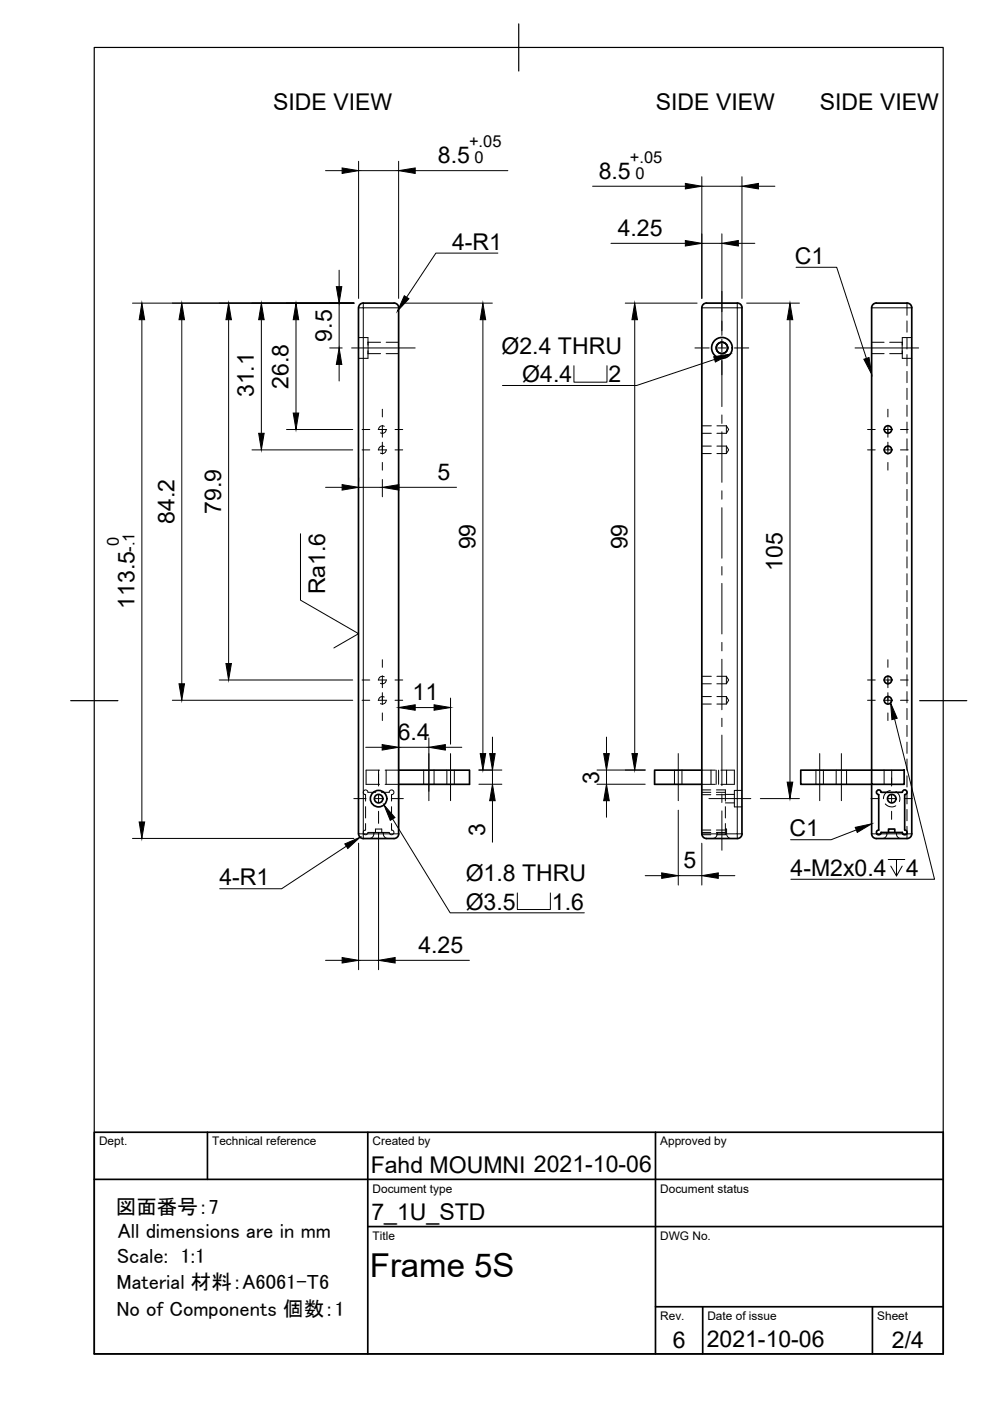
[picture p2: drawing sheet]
<svg xmlns="http://www.w3.org/2000/svg" width="210mm" height="297mm" viewBox="0 0 210 297" stroke-linecap="round" stroke-linejoin="round" font-family="sans-serif">
<!-- layer: Hidden -->
<g fill="none" stroke="#000" stroke-width=".21">
<path d="M76 71.6h2v1.6M78 74.4v1.6h-2M78 72.5v.1M78 72.6v2.4M78 75h2.7M78 72.6h2.7M78 75h.1M81.9 75h2.6M81.9 72.6h2.6M184.8 75h2.7M184.8 72.6h2.7M188.6 75h2.7"/>
<path d="M188.6 72.6h2.7M191.3 72.6v2.4M191.3 75h.1M191.3 74.4v1.6h2M191.3 72.5v.1M193.3 71.6h-2v1.6M81.5 94.7a.8 .8 0 0 0-1.2 .7M81.5 90.4a.8 .8 0 0 0-1.2 .7M81.9 95.4a.8 .8 0 0 1-1.2 .7M81.9 91.1a.8 .8 0 0 1-1.2 .7M148.8 96.2h2M148.8 94.6h2"/>
<path d="M148.8 91.9h2M148.8 90.3h2M152 94.6h2M152 90.3h2M154 94.6v1.6M154 90.3v1.6M154 94.6l.5 .8-.5 .8h-2M154 90.3l.5 .8-.5 .8h-2M81.5 143.5a.8 .8 0 0 0-1.2 .7M81.5 147.8a.8 .8 0 0 0-1.2 .7M81.9 144.2a.8 .8 0 0 1-1.2 .7M81.9 148.5a.8 .8 0 0 1-1.2 .7"/>
<path d="M148.8 145h2M148.8 143.4h2M148.8 149.3h2M148.8 147.7h2M152 143.4h2M152 147.7h2M154 143.4v1.6M154 147.7v1.6M154 143.4l.5 .8-.5 .8h-2M154 147.7l.5 .8-.5 .8h-2M77.5 174.6v1.4a.5 .5 0 0 0-.5 .5 .5 .5 0 0 0 .5 .5 .5 .5 0 0 0 .5-.5h1.6v-.7h1.3v.7h1.6a.5 .5 0 0 0 .5 .5 .5 .5 0 0 0 .5-.5 .5 .5 0 0 0-.5-.5v-1.4M77.5 171v2.4"/>
<path d="M79.3 176.5a1.05 1.05 0 0 1-1 1.3M79.6 176.5h1.3M79.7 168h-1.7a.5 .5 0 0 0-.5-.5 .5 .5 0 0 0-.5 .5 .5 .5 0 0 0 .5 .5v1.3M80.3 163.3v3M80.5 163.3h-2.9v3h2.9M80.9 168h1.6a.5 .5 0 0 1 .5-.5 .5 .5 0 0 1 .5 .5 .5 .5 0 0 1-.5 .5v1.3M81.3 176.5a1.05 1.05 0 0 0 1 1.3M81.7 166.3h2.8M81.7 163.3h2.8M81.9 163.3v3M83 171v2.4M89.8 163.3v3"/>
<path d="M92 163.3v3M94.7 163.3v3M96.3 163.3v3M143 163.3v3M144.6 163.3v3M148.8 168h1.9M148.8 168.5h1.9M148.8 176h1.9M148.8 176.5h1.9M148.8 166.3h2.9M148.8 163.3h2.9M148.8 167.5h1.9"/>
<path d="M148.8 177h1.9M150.7 163.3v3M151.8 163.3v3M151.9 167.5h1.9v1M151.9 168h1.9M151.9 168.5h1.9M151.9 176h1.9M151.9 176.5h1.9M152.1 176.5a1.05 1.05 0 0 1-1.1 1.3M152.4 163.3v3M152.8 163.3h2.9v3h-2.9M153.8 176v1h-1.9"/>
<path d="M153.8 175.8h.3v1a1 1 0 0 0 .9 1M153.8 168.5v1.3M153.8 171v2.4M153.8 174.6v1.4M153.8 168.4h1.9M153.8 170.2h1.9M154.1 163.3v3M157.3 167.6h-1.6v3.5h1.6M173 163.3v3M174.6 163.3v3M177.3 163.3v3M179.5 163.3v3"/>
<path d="M187.5 163.3v3M187.7 170.4a1.73 1.73 0 0 0 2.2 .4M188 176.5a1.05 1.05 0 0 1-1 1.3M188.8 167.6a1.73 1.73 0 0 0-1.5 1.7M189.1 163.3v3M189.9 167.8a1.75 1.75 0 0 1 .8 2.1M190.1 176.5a1.05 1.05 0 0 0 1 1.3"/>
</g>
<!-- layer: Visible -->
<g fill="none" stroke="#000" stroke-width=".36">
<path d="M76.3 64.5l.7-.2 6.5-.1a1.01 1.01 0 0 1 1 1.1v111.5a1.01 1.01 0 0 1-1 1h-6.5a1.04 1.04 0 0 1-1-1v-111.5zM149.1 64.5l.7-.2 6.5-.1a.97 .97 0 0 1 1 1.1v111.5a1.01 1.01 0 0 1-1 1h-6.5a1.01 1.01 0 0 1-1-1v-111.5zM185.1 64.5l.7-.2 6.5-.1a1.01 1.01 0 0 1 1 1.1v111.5a1.01 1.01 0 0 1-1 1h-6.5a1.01 1.01 0 0 1-1-1v-10.5h-15v-3h15v-98zM84.5 163.3h15v3h-15M148.8 163.3h-10v3h10M184.8 163.3h6.9v3h-6.9zM185.9 176.8l.3 .2 .5-.2M186.3 168.5v7.5l-.4 .3v.5M188.4 176.5v-.7h1.3v.7M191.3 176.5h-4.5l-.1 .3M191.3 168h-4.5a.5 .5 0 0 0-.5-.5 .5 .5 0 0 0-.5 .5 .5 .5 0 0 0 .5 .5M191.3 168a.5 .5 0 0 1 .5-.5 .5 .5 0 0 1 .5 .5 .5 .5 0 0 1-.5 .5"/>
<path d="M191.8 168.5v7.5a.5 .5 0 0 1 .5 .5 .5 .5 0 0 1-.4 .5l-.4-.1-.2-.4"/>
<circle cx="153.1" cy="73.8" r="2.2"/>
<circle cx="153.1" cy="73.8" r="1.22"/>
<circle cx="153.1" cy="73.8" r="1.2"/>
<circle cx="188.3" cy="95.4" r=".79"/>
<circle cx="188.3" cy="91.1" r=".79"/>
<circle cx="188.3" cy="144.2" r=".79"/>
<circle cx="188.3" cy="148.5" r=".79"/>
<circle cx="80.3" cy="169.3" r="1.75"/>
<circle cx="80.3" cy="169.3" r=".9"/>
<circle cx="189.1" cy="169.3" r=".9"/>
</g>
<!-- layer: Visible Narrow -->
<path d="M77 64.3v1h-1M84.5 65.3h-7.5v111.5h7.5M148.8 65.3h7.5M156.3 65.3v111.5h-7.5M156.3 64.3v1M156.3 65.3h1M184.8 65.3h8.5M76 176.8h1v1M157.3 176.8h-1v1M184.8 176.8h1.1M186.7 176.8h4.7M192.2 176.8h1.1" fill="none" stroke="#000" stroke-width=".21"/>
<!-- layer: Hidden Narrow -->
<g fill="none" stroke="#000" stroke-width=".21">
<path d="M192.3 64.3v2.6M192.3 68v2.4M192.3 71.6v2.4M192.3 75.2v2.4M192.3 78.7v2.4M192.3 82.3v2.4M192.3 85.9v2.4M192.3 89.5v2.3M192.3 93v2.4M192.3 96.6v2.4M192.3 100.2v2.4M192.3 103.8v2.3"/>
<path d="M192.3 107.3v2.4M192.3 110.9v2.4M192.3 114.5v2.4M192.3 118.1v2.3M192.3 121.6v2.4M192.3 125.2v2.4M192.3 128.8v2.4M192.3 132.3v2.4M192.3 135.9v2.4M192.3 139.5v2.4M192.3 143.1v2.3M192.3 146.6v2.4"/>
<path d="M192.3 150.2v2.4M192.3 153.8v2.4M192.3 157.3v2.4M185.9 176.8h.8M191.4 176.8h.8M192.3 175.2v2.6M192.3 160.9v2.4M192.3 164.5v2.4M192.3 168.1v2.3M192.3 171.6v2.4"/>
</g>
<!-- layer: Border -->
<path d="M20 10.1h180v276.9h-180zM110 5.1v10M15 148.6h10M195 148.6h10" fill="none" stroke="#000" stroke-width=".25"/>
<!-- layer: TitleBlock -->
<path d="M20 240.1h180v46.9h-180zM20 250h180M44 240.1v9.9M78 240.1v46.9M139 240.1v46.9M78 260.1h122M139 277.1h61M149 277.1v9.9M185 277.1v9.9" fill="none" stroke="#000" stroke-width=".36"/>
<!-- layer: Center Lines -->
<g fill="none" stroke="#000" stroke-width=".21">
<path d="M74.5 73.8h13.5M147.3 73.8h3.1M152.2 73.8h1.7M153.1 61.8v9.3M153.1 71.9v2.8M153.1 75.5v10.7M155.7 73.8h3M181.3 73.8h13.5M76.8 91.1h1.6M76.8 95.4h1.6M80.2 91.1h1.8M80.2 95.4h1.8"/>
<path d="M81.1 86.8v1.6M81.1 90.2v2.5M81.1 93.8v2.5M81.1 98.1v1.6M83.8 91.1h1.6M83.8 95.4h1.6M153.1 88v1.8M153.1 91.6v10.7M183.9 91.1h1.7M183.9 95.4h1.7M187.3 91.1h1.8M187.3 95.4h1.8"/>
<path d="M188.3 86.8v1.6M188.3 90.2v2.5M188.3 93.8v2.5M188.3 98.1v1.6M190.9 91.1h1.7M190.9 95.4h1.7M153.1 104.1v1.7M153.1 107.6v10.7M81.1 139.9v1.6M153.1 120.1v1.8M153.1 123.7v10.7M153.1 136.2v1.8"/>
<path d="M153.1 139.8v10.7M188.3 139.9v1.6M76.8 144.2h1.6M76.8 148.5h1.6M80.2 144.2h1.8M80.2 148.5h1.8M81.1 143.3v2.5M81.1 146.9v2.5M81.1 151.2v1.6M83.8 144.2h1.6M83.8 148.5h1.6M90.9 159.8v10"/>
<path d="M95.5 159.8v10M143.8 159.8v10M153.1 152.3v1.8M153.1 155.9v10.7M173.8 159.8v10M178.4 159.8v10M183.9 144.2h1.7M183.9 148.5h1.7M187.3 144.2h1.8M187.3 148.5h1.8M188.3 143.3v2.5M188.3 146.9v2.5"/>
<path d="M188.3 151.2v1.6M190.9 144.2h1.7M190.9 148.5h1.7M75 169.3h2.6M79.4 169.3h1.8M80.3 164.1v2.6M80.3 168.4v1.8M80.3 172v2.6M83 169.3h2.5M150.3 169.3h8.9M153.1 168.3v1.8M153.1 171.9v8.4"/>
<path d="M184.7 169.3h1.7M188.2 169.3h1.7M189 164.9v1.8M189 168.4v1.8M189 172v1.7M191.7 169.3h1.7"/>
</g>
<!-- layer: Dimensions -->
<g fill="none" stroke="#000" stroke-width=".21">
<path d="M69 36.2h3.5M76 34.2v29.1M76 36.2h8.5M84.5 34.2v29.1M88 36.2h19.7M125.6 39.5h19.7M148.8 37.5v25.8M148.8 39.5h8.5M157.3 37.5v25.8M160.8 39.5h3.5M71.9 57.3v3.5M129.5 51.6h15.8"/>
<path d="M148.8 51.6h4.3M153.1 49.6v16.5M156.5 51.6h3.5M28.1 64.3h46.9M30.1 67.8v106.5M38.5 67.8v77.2M48.5 67.8v72.9M55.4 67.8v24.1M62.8 67.8v19.8M69.9 73.8h2.7M71.9 64.3v9.5M71.9 77.3v3.5"/>
<path d="M85.5 64.3h18.9M102.4 67.8v92M132.6 64.3h15.2M134.6 67.8v92M158.3 64.3h11.2M167.5 67.8v98M53.4 95.4h21.4M60.7 91.1h14.1M69 103.3h3.5M76 101.3v.8M76 103.3h5.1M81.1 101.7v3.6"/>
<path d="M84.6 103.3h12.2M36.5 148.5h38.3M46.5 144.2h28.3M77.5 158.4h3.5M84.5 156.4v18.4M84.5 158.4h6.4M88 150h4M90.9 156.4v11.4M94.4 158.4h3.5M95.5 148v9.8M104.4 156.3v3.5M128.6 156.3v3.5"/>
<path d="M28.1 177.8h46.9M76 178.8v26.8M80.3 176.6v29M101.5 163.3h4.9M101.5 166.3h4.9M104.4 163.3v3M104.4 169.8v8.8M126.6 163.3h10.2M126.6 166.3h10.2M128.6 163.3v3M128.6 169.8v3.5M143.8 171.8v15.8"/>
<path d="M148.8 178.8v8.8M161.2 169.3h8.3M136.8 185.7h3.5M143.8 185.7h5M152.3 185.7h3.5M69 203.6h3.5M76 203.6h4.3M83.8 203.6h15.7"/>
</g>
<g fill="#000" stroke="#000" stroke-width=".21">
<path d="M72.5 35.6l3.5 .6-3.5 .6zM84.5 36.2l3.5-.6v1.2zM145.3 38.9l3.5 .6-3.5 .6zM157.3 39.5l3.5-.6v1.2zM145.3 51l3.5 .6-3.5 .6zM153.1 51.6l3.4-.6v1.2zM30.1 64.3l.6 3.5h-1.2zM38.5 64.3l.6 3.5h-1.1zM48.5 64.3l.6 3.5h-1.2zM55.4 64.3l.6 3.5h-1.2zM62.8 64.3l.5 3.5h-1.1zM71.3 60.8h1.2l-.6 3.5z"/>
<path d="M71.9 73.8l.6 3.5h-1.2zM102.4 64.3l.6 3.5h-1.2zM134.6 64.3l.5 3.5h-1.1zM167.5 64.3l.6 3.5h-1.2zM54.8 91.9h1.2l-.6 3.5zM62.2 87.6h1.1l-.5 3.5zM72.5 102.8l3.5 .5-3.5 .6zM81.1 103.3l3.5-.5v1.1zM38 145h1.1l-.6 3.5zM47.9 140.7h1.2l-.6 3.5zM81 157.9l3.5 .5-3.5 .6zM84.5 150l3.5-.6v1.2z"/>
<path d="M92 149.4l3.5 .6-3.5 .6zM90.9 158.4l3.5-.5v1.1zM101.8 159.8h1.2l-.6 3.5zM103.8 159.8h1.2l-.6 3.5zM128 159.8h1.2l-.6 3.5zM134 159.8h1.1l-.5 3.5zM29.5 174.3h1.2l-.6 3.5zM104.4 166.3l.6 3.5h-1.2zM128.6 166.3l.6 3.5h-1.2zM166.9 165.8h1.2l-.6 3.5zM140.3 185.1l3.5 .6-3.5 .5zM148.8 185.7l3.5-.6v1.1z"/>
<path d="M72.5 203l3.5 .6-3.5 .6zM80.3 203.6l3.5-.6v1.2z"/>
</g>
<!-- layer: Annotations -->
<g fill="none" stroke="#000" stroke-width=".21">
<path d="M105.6 53.7h-13.2l-6.2 9.3M168.8 56.7h8.6l6.3 19.3M121.7 77.5v3.5h7v-3.5M151.5 76.2l-16.5 5.5h-28.5M63.7 113.2v14l12.3 7.2-5.2 3M189.7 152.4l8.4 34h-30.4M73.4 179.4l-13.7 9h-13.1M83.2 173.6l12.2 19.9h28.5M181.5 176l-5.3 2h-8.6M109.7 189.3v3.5h7v-3.5M188.3 182.2h3.5M190.1 182.2v3.5l-1.2-2.1"/>
<path d="M191.3 183.6l-1.2 2.1"/>
</g>
<path d="M85.7 62.7l1 .6-2.4 2.6zM151.3 75.6l3.5-.5-3.1 1.7zM183.2 76.2l1.1-.4 .5 3.5zM188.8 149l1.4 3.3-1.1 .3zM73.1 178.9l3.2-1.4-2.6 2.4zM81.4 170.7l2.3 2.6-1 .6zM181.3 175.4l3.5-.7-3 1.8z" fill="#000" stroke="#000" stroke-width=".21"/>
<text font-size="7" x="78.4" y="270.6">Frame 5S</text>
<g font-size="4.9">
<text x="57.9" y="23.3">SIDE VIEW</text>
<text x="139" y="23.3">SIDE VIEW</text>
<text x="173.8" y="23.3">SIDE VIEW</text>
<text x="92.8" y="34.6">8.5</text>
<text x="126.9" y="37.9">8.5</text>
<text x="95.9" y="53">4-R1</text>
<text x="131" y="50">4.25</text>
<text x="168.5" y="56">C1</text>
<text x="70.3" y="72.4" transform="rotate(-90 70.3 72.4)">9.5</text>
<text x="106.3" y="75.1">Ø2.4 THRU</text>
<text x="61.2" y="82.4" transform="rotate(-90 61.2 82.4)">26.8</text>
<text x="110.7" y="81">Ø4.4</text>
<text x="129" y="81">2</text>
<text x="53.8" y="84.2" transform="rotate(-90 53.8 84.2)">31.1</text>
<text x="92.8" y="101.8">5</text>
<text x="37" y="111.1" transform="rotate(-90 37 111.1)">84.2</text>
<text x="46.9" y="109" transform="rotate(-90 46.9 109)">79.9</text>
<text x="100.8" y="116.5" transform="rotate(-90 100.8 116.5)">99</text>
<text x="133" y="116.5" transform="rotate(-90 133 116.5)">99</text>
<text x="69" y="126" transform="rotate(-90 69 126)">Ra1.6</text>
<text x="165.9" y="121" transform="rotate(-90 165.9 121)">105</text>
<text x="28.5" y="129.1" transform="rotate(-90 28.5 129.1)">113.5</text>
<text x="87.5" y="148.5">11</text>
<text x="84.3" y="156.9">6.4</text>
<text x="127" y="166.1" transform="rotate(-90 127 166.1)">3</text>
<text x="102.8" y="177.3" transform="rotate(-90 102.8 177.3)">3</text>
<text x="167.4" y="177.3">C1</text>
<text x="144.9" y="184.1">5</text>
<text x="167.6" y="185.7">4-M2x0.4</text>
<text x="192.2" y="185.7">4</text>
<text x="46.5" y="187.7">4-R1</text>
<text x="98.7" y="186.9">Ø1.8 THRU</text>
<text x="98.7" y="192.8">Ø3.5</text>
<text x="117" y="192.8">1.6</text>
<text x="88.7" y="202">4.25</text>
<text x="78.6" y="248.6">Fahd MOUMNI 2021-10-06</text>
<text x="78.8" y="258.6">7_1U_STD</text>
<text x="142.6" y="285.7">6</text>
<text x="149.8" y="285.6">2021-10-06</text>
<text x="189.1" y="285.8">2/4</text>
</g>
<g font-size="4.4">
<text x="24.6" y="257.4">図面番号：7</text>
<text x="25" y="262.5">All dimensions are in mm</text>
<text x="24.7" y="267.7">Scale: 1:1</text>
<text x="24.7" y="273.4">Material 材料：A6061-T6</text>
<text x="24.7" y="279.1">No of Components 個数：1</text>
</g>
<g font-size="3.5">
<text x="99.4" y="31.2">+.05</text>
<text x="100.6" y="34.6">0</text>
<text x="133.5" y="34.5">+.05</text>
<text x="134.7" y="37.9">0</text>
<text x="25.2" y="115.9" transform="rotate(-90 25.2 115.9)">0</text>
<text x="28.5" y="117" transform="rotate(-90 28.5 117)">-.1</text>
</g>
<g font-size="2.5">
<text x="21" y="242.9">Dept.</text>
<text x="45" y="242.9">Technical reference</text>
<text x="79" y="242.9">Created by</text>
<text x="140" y="242.9">Approved by</text>
<text x="79" y="252.8">Document type</text>
<text x="140" y="252.8">Document status</text>
<text x="79" y="262.9">Title</text>
<text x="140" y="262.9">DWG No.</text>
<text x="140" y="279.9">Rev.</text>
<text x="150" y="279.9">Date of issue</text>
<text x="186" y="279.9">Sheet</text>
</g>
</svg>
